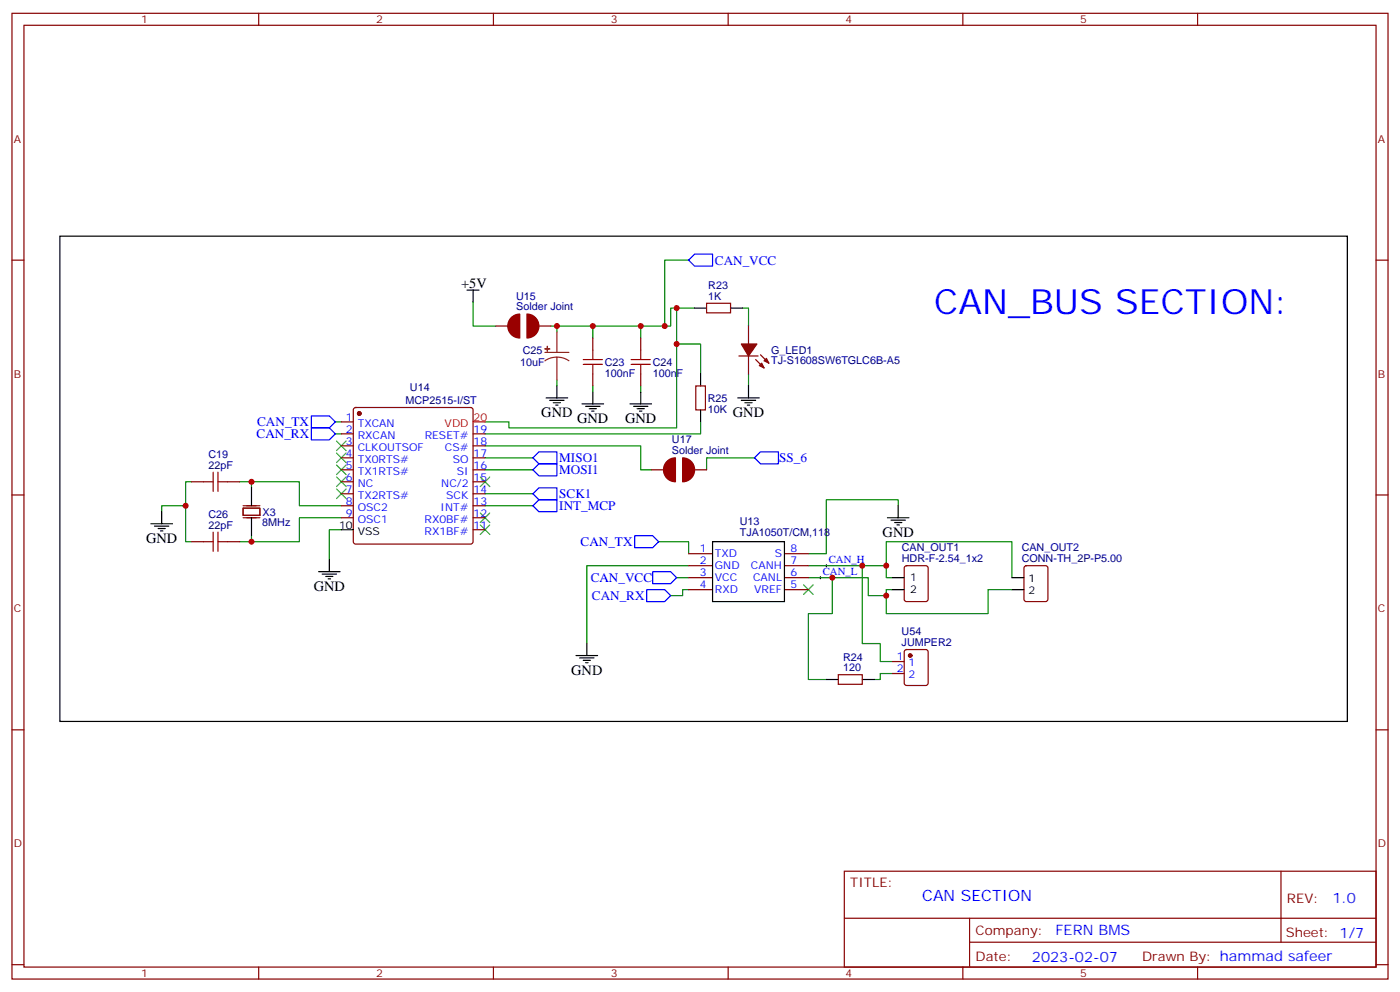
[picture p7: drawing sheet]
<svg xmlns="http://www.w3.org/2000/svg" width="412mm" height="292mm" viewBox="0 0 412 292" stroke-linecap="round" stroke-linejoin="round" font-family="sans-serif">
<g fill="none" stroke="#870000" stroke-width=".35">
<path d="M3.5 3.9h405.4v284.4h-405.4zM7.1 7.4h398.2v277.3h-398.2zM76.2 3.9v3.5M145.3 3.9v3.5M214.5 3.9v3.5M283.6 3.9v3.5M352.8 3.9v3.5M3.5 76.6h3.6M405.3 76.6h3.6M146 96h3.6M158.7 96h3.6M174.6 99.5v3.5"/>
<path d="M188.7 99.5v3.5M208.1 89.3h7.1v2.8h-7.1zM220.5 96v5.3M174.6 110.1v3.5M188.7 110.1v3.5M205 113.6h2.8v7.1h-2.8zM217.7 104.8h5.6M220.5 104.8v5.3M222.6 105.9l2.5 2.4M224 104.5l2.5 2.4M100.5 138.3h3.6M100.5 124.2h3.6"/>
<path d="M100.5 127.7h3.6M100.5 131.3h3.6M100.5 134.8h3.6M104.3 120.2l.5-.2h33.8l.5 .2 .2 .5v38.8l-.2 .5-.5 .2h-33.8l-.5-.2-.2-.5v-38.8zM139.3 138.3h3.6M139.3 127.7h3.6M139.3 131.3h3.6M139.3 134.8h3.6M191.9 138.3h3.5M204.6 138.3h3.5M3.5 145.7h3.6M56.4 159.5h3.6"/>
<path d="M56.4 141.9h3.6M67 159.5h3.6M67 141.9h3.6M100.5 141.9h3.6M100.5 145.4h3.6M100.5 148.9h3.6M100.5 152.4h3.6M139.3 141.9h3.6M139.3 145.4h3.6M139.3 148.9h3.6M139.3 152.4h3.6M139.3 156h3.6"/>
<path d="M405.3 145.7h3.6M202.8 163h7.1M202.8 166.5h7.1M202.8 170.1h7.1M202.8 173.6h7.1M231.1 163h7M231.1 166.5h7M231.1 170.1h7M231.1 173.6h7M266.6 166.8l.5-.3h5.6l.6 .5 .1 9.4-.5 .7h-5.8l-.7-.4-.1-9.4zM301.9 166.8l.4-.3h5.7l.6 .5 .1 9.4-.5 .7h-5.9l-.6-.4-.1-9.4zM246.9 198.6h7.1v2.9h-7.1z"/>
<path d="M262.8 194.8h3.5M262.8 198.3h3.5M266.6 191.4l.5-.2h5.6l.6 .5 .1 9.4-.5 .7h-5.8l-.7-.4-.1-9.5zM3.5 214.9h3.6M405.3 214.9h3.6M248.7 256.5h156.6v28.2h-156.6zM377.3 256.5v20.9M248.7 270.4h156.5M285.6 277.4h119.6M285.6 270.4v14.1M3.5 284h3.6M76.2 284.7v3.6"/>
<path d="M145.3 284.7v3.6M214.5 284.7v3.6M283.6 284.7v3.6M352.8 284.7v3.6M405.3 284h3.6"/>
</g>
<g fill="none" stroke="#008700" stroke-width=".35">
<path d="M202.8 76.6h-7v19.4M139.3 88.9v7.1h6.7M162.3 96h12.3v3.5M164 96v1.8M174.6 96h14.1v3.5M199.3 90.7v35.3h-49.4v-1.8h-7M204.6 90.7h-7v5.3h-8.9M218.7 90.7h1.8v5.3M164 111.9v1.7M174.6 113.6v1.8M188.7 113.6v1.8M199.3 101.3h7.1v8.8"/>
<path d="M220.5 110.1v3.5M98.8 124.2h1.7M98.8 127.7h1.7M142.9 131.3h45.8v7h3.2M142.9 138.3h14.1M142.9 134.8h14.1M206.4 124.2v3.5h-63.5M222.2 134.8h-14.1v3.5M54.7 148.9h-7.1v1.8M56.4 141.9h-1.7v17.6h1.7M70.6 159.5h3.5M70.6 141.9h3.5"/>
<path d="M74.1 143.6v-1.7h14.1v7h12.3M100.5 152.4h-12.3v7.1h-14.1v-1.8M100.5 156h-3.5v8.8M142.9 148.9h14.1M142.9 145.4h14.1M194 159.5h8.8v3.5M264.6 148.9v-1.8h-21.2v15.9h-5.3M199.3 170.1h3.5M202.8 173.6h-1.7v1.8h-3.5M202.8 166.5h-29.9v23M238.1 170.1h17.7v5.3h5.3M238.1 166.5h23"/>
<path d="M245.2 170.1v10.6h-7.1v19.4h5.3M254 166.5v23h5.3v5.3h3.5M262.8 170.1h-1.7v-10.6h37v10.6M262.8 173.6h-1.7v7.1h29.9v-7.1h7.1M262.8 198.3h-3.5v1.8h-1.8"/>
</g>
<g fill="#900" stroke="#900" stroke-width=".35">
<path d="M196.5 135.8a3.5 3.5 0 0 1 2.5-1v7.1a3.5 3.5 0 0 1-3.3-2.2 3.5 3.5 0 0 1 .8-3.9z"/>
<path d="M201.1 134.8a3.5 3.5 0 0 1 3.5 3.5 3.5 3.5 0 0 1-3.5 3.6z"/>
<path d="M150.6 93.5a3.5 3.5 0 0 1 2.5-1v7a3.5 3.5 0 0 1-3.3-2.2 3.5 3.5 0 0 1 .8-3.8z"/>
<path d="M155.2 92.5a3.5 3.5 0 0 1 3.6 3.5 3.5 3.5 0 0 1-3.6 3.5z"/>
</g>
<g fill="none" stroke="#000" stroke-width=".35">
<path d="M17.6 69.5h379.3v142.9h-379.3zM137.6 85.4h3.5M139.3 85.4v3.5M204.6 90.7h3.5M215.2 90.7h3.5M160.9 117.2h6.3M161.9 117.9h4.3M163 118.6h2.1M163.7 119.3h.7M164 113.6v3.6M171.4 118.9h6.4M172.5 119.6h4.2"/>
<path d="M174.6 115.4v3.5M185.6 118.9h6.3M186.6 119.6h4.3M188.7 115.4v3.5M206.4 110.1v3.5M217.3 117.2h6.4M218.4 117.9h4.2M219.4 118.6h2.1M220.1 119.3h.7M220.5 113.6v3.6M173.6 120.3h2.1M174.3 121h.7"/>
<path d="M187.7 120.3h2.1M188.4 121h.7M206.4 120.7v3.5M44.4 154.2h6.4M45.5 154.9h4.2M46.6 155.6h2.1M47.3 156.3h.7M47.6 150.7v3.5M74.1 143.6v5.3M74.1 152.4v5.3M100.5 156h3.6M209.9 159.5h21.2v17.6h-21.2z"/>
<path d="M261.4 152.4h6.4M262.5 153.1h4.2M263.5 153.8h2.1M264.2 154.6h.7M264.6 148.9v3.5M93.8 168.3h6.4M94.9 169h4.2M96 169.7h2.1M96.7 170.4h.7M97 164.8v3.5M262.8 170.1h3.5M262.8 173.6h3.5"/>
<path d="M298.1 170.1h3.5M298.1 173.6h3.5M169.7 193h6.3M170.7 193.7h4.3M171.8 194.4h2.1M172.5 195.1h.7M172.9 189.5v3.5M243.4 200.1h3.5M254 200.1h3.5"/>
</g>
<g fill="none" stroke="#3c3" stroke-width=".35">
<path d="M99.1 136.9l2.9 2.8M99.1 133.4l2.9 2.8M99.1 129.9l2.9 2.8M102 136.9l-2.9 2.8M102 133.4l-2.9 2.8M102 129.9l-2.9 2.8M99.1 144l2.9 2.8M99.1 140.4l2.9 2.9M102 144l-2.9 2.8M102 140.4l-2.9 2.9M141.5 154.6l2.8 2.8M141.5 151l2.8 2.8"/>
<path d="M141.5 140.4l2.8 2.9M144.3 154.6l-2.8 2.8M144.3 151l-2.8 2.8M144.3 140.4l-2.8 2.9M236.7 172.2l2.8 2.8M239.5 172.2l-2.8 2.8"/>
</g>
<path d="M202.8 76.6l1.8-1.8h5.3v3.6h-5.3zM91.7 126h5.3l1.8 1.7-1.8 1.8h-5.3zM91.7 122.4h5.3l1.8 1.8-1.8 1.8h-5.3zM157 138.3l1.7-1.7h5.3v3.5h-5.3zM157 134.8l1.7-1.8h5.3v3.6h-5.3zM222.2 134.8l1.8-1.8h5.3v3.6h-5.3zM157 148.9l1.7-1.8h5.3v3.6h-5.3zM157 145.4l1.7-1.8h5.3v3.5h-5.3zM187 157.7h5.3l1.7 1.8-1.7 1.8h-5.3zM190.5 173.6h5.3l1.8 1.8-1.8 1.7h-5.3zM192.3 168.3h5.3l1.7 1.8-1.7 1.7h-5.3z" fill="none" stroke="#00f" stroke-width=".35"/>
<g fill="none" stroke="#a10000" stroke-width=".35">
<path d="M171.8 107.3h5.6M171.8 105.9h5.6M174.6 103v2.9M174.6 107.3v2.8M185.9 107.3h5.7M185.9 105.9h5.7M188.7 103v2.9M188.7 107.3v2.8M62.8 139v5.7M64.2 139v5.7M60 159.5h2.8M60 141.9h2.8"/>
<path d="M62.8 156.7v5.6M64.2 156.7v5.6M64.2 159.5h2.8M64.2 141.9h2.8"/>
</g>
<path d="M164 97.8v6M160.5 103.8h7.1M164 105.2l1.9 .2 1.7 .8M164 105.2l-1.8 .2-1.7 .8M164 105.2v6.7" fill="none" stroke="#8c2424" stroke-width=".35"/>
<g fill="#8c2424" stroke="#8c2424" stroke-width=".35">
<path d="M160.5 102.7h1.4z"/>
<path d="M161.2 102l.1 1.4z"/>
</g>
<g fill="#870000" stroke="#870000" stroke-width=".35">
<path d="M223.7 107.6l.7-.7 .7 1.4z"/>
<path d="M225.1 106.2l.7-.7 .7 1.4z"/>
<path d="M218.4 101.3h4.6l-2.5 3.5z"/>
<circle cx="268.1" cy="193" r=".53"/>
<circle cx="105.8" cy="121.7" r=".53"/>
</g>
<path d="M241.3 170.1h.7M241.7 169.7v.7M243.1 166.5h.7M243.4 166.2v.7" fill="none" stroke="#000" stroke-width=".29"/>
<path d="M71.6 149.6h5v2.1h-5zM71.6 148.9h5M71.6 152.4h5" fill="none" stroke="#871200" stroke-width=".35"/>
<path d="M139.3 124.2h3.6" fill="none" stroke="#f00" stroke-width=".35"/>
<g fill="#c00">
<circle cx="54.7" cy="148.9" r=".88"/>
<circle cx="74.1" cy="159.5" r=".88"/>
<circle cx="74.1" cy="141.9" r=".88"/>
<circle cx="199.3" cy="101.3" r=".88"/>
<circle cx="164" cy="96" r=".88"/>
<circle cx="254" cy="166.5" r=".88"/>
<circle cx="245.2" cy="170.1" r=".88"/>
<circle cx="261.1" cy="175.4" r=".88"/>
<circle cx="261.1" cy="166.5" r=".88"/>
<circle cx="195.8" cy="96" r=".88"/>
<circle cx="199.3" cy="90.7" r=".88"/>
<circle cx="188.7" cy="96" r=".88"/>
<circle cx="174.6" cy="96" r=".88"/>
</g>
<text font-size="10.2" fill="#00f" x="275.2" y="92.5">CAN_BUS SECTION:</text>
<text font-size="4.6" fill="#00f" x="271.6" y="265.3">CAN SECTION</text>
<g font-size="4.2">
<text x="135.8" y="84.7">+5V</text>
<text x="159.5" y="122.8">GND</text>
<text x="170" y="124.6">GND</text>
<text x="184.1" y="124.6">GND</text>
<text x="215.9" y="122.8">GND</text>
<text x="43" y="159.8">GND</text>
<text x="260" y="158.1">GND</text>
<text x="92.4" y="174">GND</text>
<text x="168.3" y="198.6">GND</text>
</g>
<g font-size="4.2" fill="#00f">
<text x="392.5" y="265.8">1.0</text>
<text x="310.9" y="275.3">FERN BMS</text>
<text x="304" y="283.1">2023-02-07</text>
</g>
<g font-size="3.9" fill="#00f">
<text x="210.6" y="77.9">CAN_VCC</text>
<text x="75.8" y="125.5">CAN_TX</text>
<text x="75.6" y="129">CAN_RX</text>
<text x="164.7" y="136">MISO1</text>
<text x="229.5" y="136">SS_6</text>
<text x="164.7" y="139.6">MOSI1</text>
<text x="164.7" y="146.6">SCK1</text>
<text x="164.7" y="150.2">INT_MCP</text>
<text x="171" y="160.7">CAN_TX</text>
<text x="174" y="171.3">CAN_VCC</text>
<text x="174.3" y="176.6">CAN_RX</text>
</g>
<g font-size="3.9" fill="#800">
<text x="250.5" y="261.1">TITLE:</text>
<text x="379.1" y="265.8">REV:</text>
<text x="287.4" y="275.3">Company:</text>
<text x="378.7" y="275.9">Sheet: 1/7</text>
<text x="287.4" y="283">Date:</text>
<text x="336.4" y="283.1">Drawn By: hammad safeer</text>
</g>
<g font-size="3.2" fill="#800">
<text x="41.6" y="6.9">1</text>
<text x="110.8" y="6.9">2</text>
<text x="179.9" y="6.9">3</text>
<text x="249.1" y="6.9">4</text>
<text x="318.2" y="6.9">5</text>
<text x="4.1" y="42">A</text>
<text x="405.9" y="42">A</text>
<text x="4.1" y="111.2">B</text>
<text x="405.9" y="111.2">B</text>
<text x="4.1" y="180.3">C</text>
<text x="405.9" y="180.3">C</text>
<text x="4.1" y="249.4">D</text>
<text x="405.9" y="249.4">D</text>
<text x="41.6" y="287.7">1</text>
<text x="110.8" y="287.7">2</text>
<text x="179.9" y="287.7">3</text>
<text x="249.1" y="287.7">4</text>
<text x="318.2" y="287.7">5</text>
</g>
<g font-size="3.2" fill="#000080">
<text x="152.1" y="88.2">U15</text>
<text x="208.6" y="88.2">1K</text>
<text x="208.6" y="85">R23</text>
<text x="152.1" y="91.4">Solder Joint</text>
<text x="153.2" y="107.7">10uF</text>
<text x="154" y="104.2">C25</text>
<text x="178.2" y="107.7">C23</text>
<text x="192.3" y="107.7">C24</text>
<text x="227.2" y="107.3">TJ-S1608SW6TGLC6B-A5</text>
<text x="227.2" y="104.1">G_LED1</text>
<text x="178.2" y="110.9">100nF</text>
<text x="192.3" y="110.9">100nF</text>
<text x="119.5" y="118.9">MCP2515-I/ST</text>
<text x="120.8" y="115.1">U14</text>
<text x="208.5" y="118.3">R25</text>
<text x="208.5" y="121.5">10K</text>
<text x="197.9" y="130.5">U17</text>
<text x="61.4" y="138">22pF</text>
<text x="61.4" y="134.8">C19</text>
<text x="197.9" y="133.7">Solder Joint</text>
<text x="61.4" y="155.6">22pF</text>
<text x="61.4" y="152.5">C26</text>
<text x="77.3" y="155">8MHz</text>
<text x="77.4" y="151.8">X3</text>
<text x="217.9" y="154.5">U13</text>
<text x="217.9" y="157.9">TJA1050T/CM,118</text>
<text x="265.7" y="165.5">HDR-F-2.54_1x2</text>
<text x="265.7" y="162.3">CAN_OUT1</text>
<text x="301" y="165.5">CONN-TH_2P-P5.00</text>
<text x="301" y="162.4">CAN_OUT2</text>
<text x="265.6" y="190.1">JUMPER2</text>
<text x="265.6" y="187">U54</text>
<text x="248.4" y="197.6">120</text>
<text x="248.4" y="194.5">R24</text>
</g>
<g font-size="3.2" fill="#00f">
<text x="101.9" y="123.9">1</text>
<text x="105.4" y="125.6">TXCAN</text>
<text x="101.9" y="127.4">2</text>
<text x="101.9" y="130.9">3</text>
<text x="105.4" y="129.2">RXCAN</text>
<text x="125.1" y="129.2">RESET#</text>
<text x="139.5" y="130.9">18</text>
<text x="139.5" y="127.4">19</text>
<text x="101.9" y="134.4">4</text>
<text x="101.9" y="138">5</text>
<text x="105.4" y="132.7">CLKOUTSOF</text>
<text x="105.4" y="136.2">TX0RTS#</text>
<text x="131.1" y="132.7">CS#</text>
<text x="133.4" y="136.2">SO</text>
<text x="139.5" y="138">16</text>
<text x="139.5" y="134.4">17</text>
<text x="101.9" y="141.5">6</text>
<text x="105.4" y="139.7">TX1RTS#</text>
<text x="105.4" y="143.3">NC</text>
<text x="130" y="143.3">NC/2</text>
<text x="134.5" y="139.7">SI</text>
<text x="139.5" y="141.5">15</text>
<text x="101.9" y="145">7</text>
<text x="101.9" y="148.6">8</text>
<text x="105.4" y="146.8">TX2RTS#</text>
<text x="131.5" y="146.8">SCK</text>
<text x="139.5" y="148.6">13</text>
<text x="139.5" y="145">14</text>
<text x="101.9" y="152.1">9</text>
<text x="105.4" y="150.3">OSC2</text>
<text x="105.4" y="153.8">OSC1</text>
<text x="125" y="153.8">RX0BF#</text>
<text x="129.8" y="150.3">INT#</text>
<text x="139.5" y="155.6">11</text>
<text x="139.5" y="152.1">12</text>
<text x="125" y="157.4">RX1BF#</text>
<text x="206.1" y="162.7">1</text>
<text x="206.1" y="166.2">2</text>
<text x="210.6" y="164.1">TXD</text>
<text x="210.6" y="167.6">GND</text>
<text x="221.2" y="167.6">CANH</text>
<text x="228.2" y="164.1">S</text>
<text x="232.8" y="166.2">7</text>
<text x="232.8" y="162.7">8</text>
<text x="244.1" y="165.7">CAN_H</text>
<text x="206.1" y="169.7">3</text>
<text x="206.1" y="173.2">4</text>
<text x="210.6" y="171.1">VCC</text>
<text x="221.8" y="171.1">CANL</text>
<text x="232.8" y="173.2">5</text>
<text x="232.8" y="169.7">6</text>
<text x="242.4" y="169.2">CAN_L</text>
<text x="210.6" y="174.7">RXD</text>
<text x="222.2" y="174.7">VREF</text>
<text x="264.2" y="194.4">1</text>
<text x="264.2" y="197.9">2</text>
<text x="267.7" y="196.2">1</text>
<text x="267.7" y="199.7">2</text>
</g>
<g font-size="3.2" fill="#f00">
<text x="131" y="125.6">VDD</text>
<text x="139.5" y="123.9">20</text>
</g>
<g font-size="3.2">
<text x="99.9" y="155.6">10</text>
<text x="105.4" y="157.4">VSS</text>
<text x="268.1" y="171.1">1</text>
<text x="302.9" y="171.5">1</text>
<text x="268.1" y="174.7">2</text>
<text x="302.9" y="175">2</text>
</g>
</svg>
